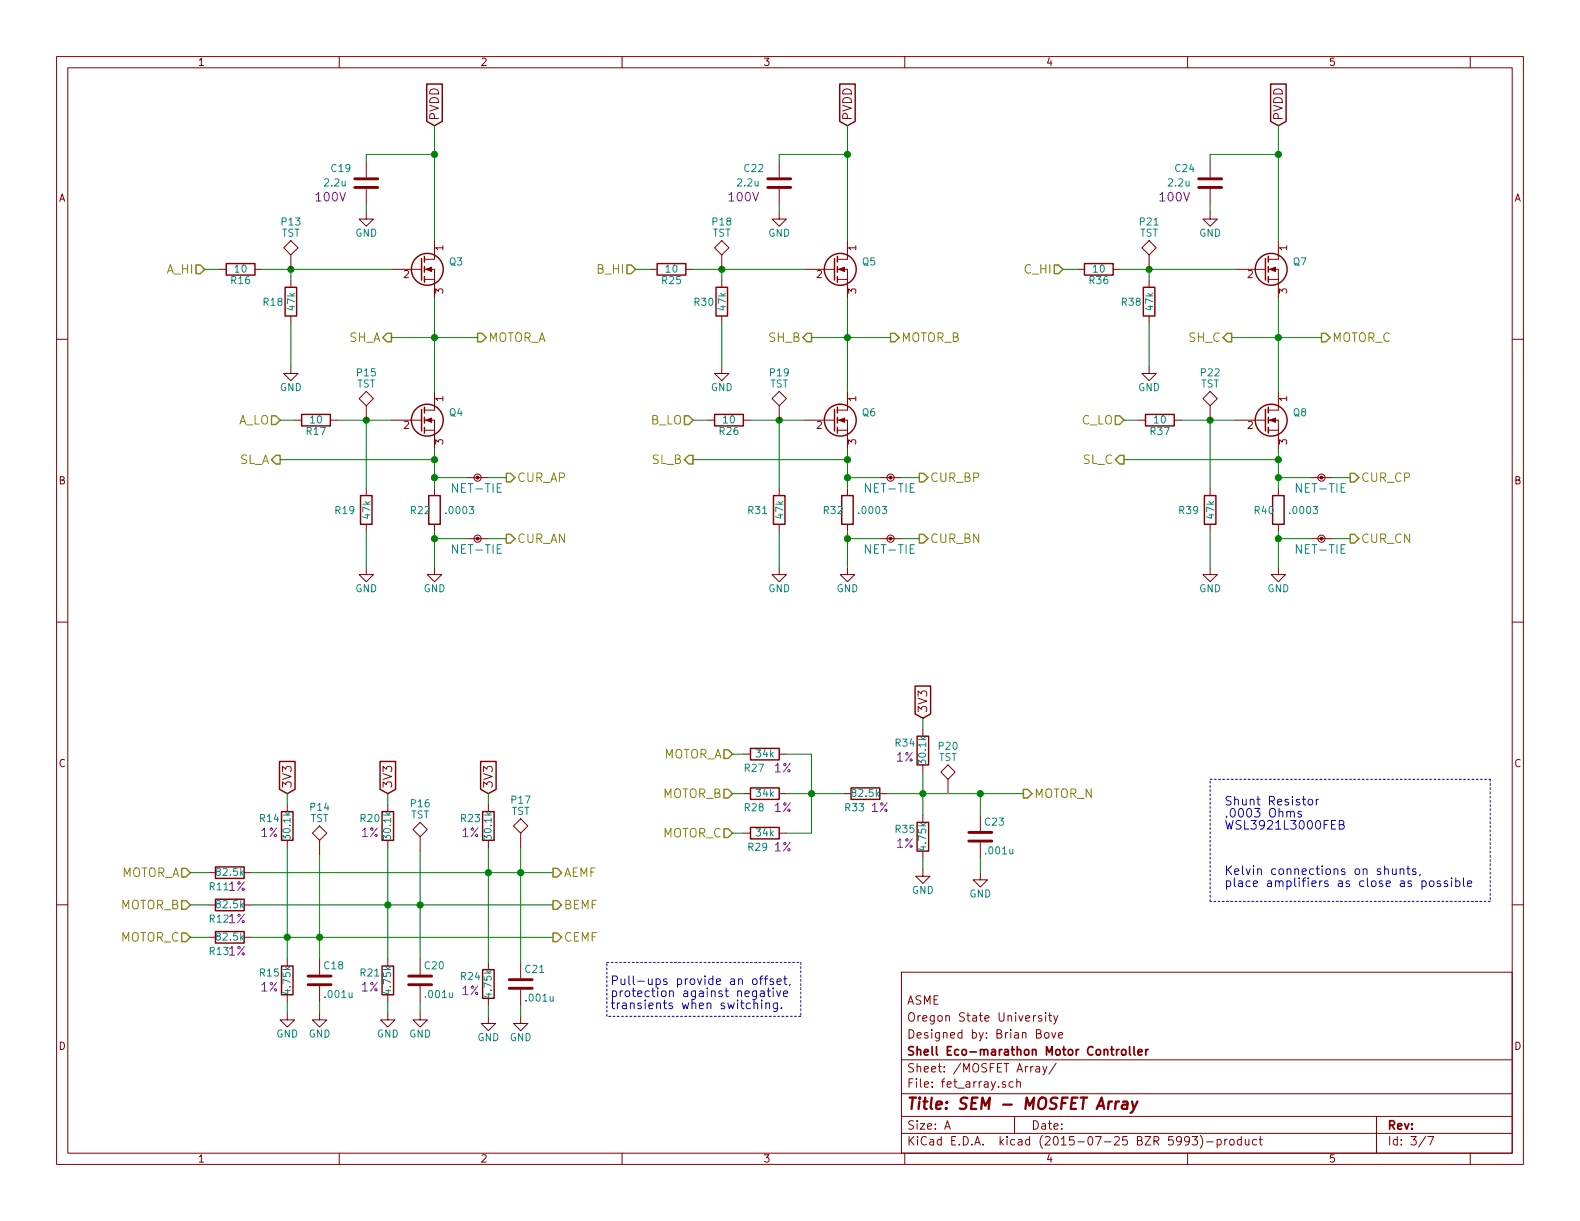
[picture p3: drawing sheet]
<svg xmlns="http://www.w3.org/2000/svg" width="279mm" height="216mm" viewBox="0 0 279 216" stroke-linecap="round" stroke-linejoin="round" font-family="sans-serif">
<g fill="none" stroke="#840000" stroke-width=".18">
<path d="M10 10h259.4v195.9h-259.4zM12 12h255.4v191.9h-255.4zM60 10v2M110 10v2M160 10v2M210 10v2M260 10v2M64.8 37.5v1.2h1.2l-1.2 1.3-1.3-1.3h1.3M64.8 28.6v2.8M64.8 33.4v2.8M137.8 37.5v1.2h1.3l-1.3 1.3-1.3-1.3h1.3M137.8 28.6v2.8"/>
<path d="M137.8 33.4v2.8M214 37.5v1.2h1.3l-1.3 1.3-1.3-1.3h1.3M214 28.6v2.8M214 33.4v2.8M10 60h2M38.7 47.6h1.3M45.1 47.6h1.3M50.2 43.8l1.2-1.3 1.3 1.3-1.3 1.3zM51.4 45.1v2.5M51.4 49.5v1.3M51.4 55.9v1.3M69.2 47.6h5.3"/>
<path d="M75.1 49.4h1.7M75.1 47.6h1.7v5.1M76.8 42.5v3.3h-1.7M114.9 47.6h1.3M121.3 47.6h1.3M126.4 43.8l1.2-1.3 1.3 1.3-1.3 1.3zM127.6 45.1v2.5M127.6 49.5v1.3M127.6 55.9v1.3M142.2 47.6h5.4M148.1 49.4h1.8M148.1 47.6h1.8v5.1"/>
<path d="M149.9 42.5v3.3h-1.8M190.5 47.6h1.3M196.8 47.6h1.3M203.2 42.5l1.3 1.3-1.3 1.3-1.3-1.3zM203.2 45.1v2.5M203.2 49.5v1.3M203.2 55.9v1.3M218.4 47.6h5.4M224.3 49.4h1.8M224.3 47.6h1.8v5.1M226.1 42.5v3.3h-1.8M267.4 60h2"/>
<path d="M51.4 64.8v1.2h1.3l-1.3 1.3-1.2-1.3h1.2M52.1 74.3h1.2M58.4 74.3h1.3M63.5 70.5l1.3-1.3 1.2 1.3-1.2 1.3zM64.8 71.8v2.5M69.2 74.3h5.3M75.1 74.3h1.7v5.1M75.1 76.1h1.7M76.8 69.2v3.3h-1.7M125.1 74.3h1.3M127.6 64.8v1.2h1.3l-1.3 1.3-1.2-1.3h1.2M131.4 74.3h1.3"/>
<path d="M136.5 70.5l1.3-1.3 1.3 1.3-1.3 1.3zM137.8 71.8v2.5M142.2 74.3h5.4M148.1 76.1h1.8M148.1 74.3h1.8v5.1M149.9 69.2v3.3h-1.8M201.3 74.3h1.3M203.2 64.8v1.2h1.3l-1.3 1.3-1.3-1.3h1.3M207.6 74.3h1.3M212.7 70.5l1.3-1.3 1.3 1.3-1.3 1.3zM214 71.8v2.5M218.4 74.3h5.4"/>
<path d="M224.3 76.1h1.8M224.3 74.3h1.8v5.1M226.1 69.2v3.3h-1.8M64.8 86.4v1.2M64.8 92.7v1.3M76.8 86.4v1.2M76.8 92.7v1.3M82.5 95.3h3.9M82.5 84.5h3.9M137.8 86.4v1.2M137.8 92.7v1.3M149.9 86.4v1.2"/>
<path d="M149.9 92.7v1.3M155.6 95.3h3.8M155.6 84.5h3.8M214 86.4v1.2M214 92.7v1.3M226.1 86.4v1.2M226.1 92.7v1.3M231.8 95.3h3.8M231.8 84.5h3.8M10 110h2M64.8 100.3v1.3h1.2l-1.2 1.3-1.3-1.3h1.3M76.8 100.3v1.3h1.3l-1.3 1.3-1.2-1.3h1.2"/>
<path d="M137.8 100.3v1.3h1.3l-1.3 1.3-1.3-1.3h1.3M149.9 100.3v1.3h1.2l-1.2 1.3-1.3-1.3h1.3M214 100.3v1.3h1.3l-1.3 1.3-1.3-1.3h1.3M226.1 100.3v1.3h1.2l-1.2 1.3-1.3-1.3h1.3M267.4 110h2M131.4 133.4h1.3M137.8 133.4h1.3M163.2 128.9v1.3M163.2 135.3v1.2M166.4 136.5l1.2-1.2 1.3 1.2-1.3 1.3zM167.6 137.8v2.5M10 160h2"/>
<path d="M36.8 154.3h1.3M43.2 154.3h1.2M50.8 142.2v1.3M50.8 148.6v1.3M55.2 147.3l1.3-1.2 1.3 1.2-1.3 1.3zM56.5 148.6v2.5M68.6 142.2v1.3M68.6 148.6v1.3M73 146.7l1.3-1.3 1.3 1.3-1.3 1.3zM74.3 148v2.5M86.4 142.2v1.3M86.4 148.6v1.3"/>
<path d="M90.8 146.1l1.3-1.3 1.2 1.3-1.2 1.2zM92.1 147.3v2.6M131.4 140.3h1.3M131.4 147.3h1.3M137.8 140.3h1.3M137.8 147.3h1.3M149.2 140.3h1.3M155.6 140.3h1.2M163.2 153.7v1.2h1.3l-1.3 1.3-1.3-1.3h1.3M163.2 144.1v1.3M163.2 150.5v1.3M173.4 154.3v1.3h1.2l-1.2 1.2-1.3-1.2h1.3"/>
<path d="M173.4 144.1v2.8M173.4 149v2.8M267.4 160h2M36.8 165.7h1.3M36.8 160h1.3M43.2 165.7h1.2M43.2 160h1.2M50.8 179.1v1.2h1.3l-1.3 1.3-1.3-1.3h1.3M50.8 169.5v1.3M50.8 175.9v1.3M56.5 179.1v1.2h1.3l-1.3 1.3-1.3-1.3h1.3M56.5 169.5v2.8"/>
<path d="M56.5 174.4v2.8M68.6 179.1v1.2h1.2l-1.2 1.3-1.3-1.3h1.3M68.6 169.5v1.3M68.6 175.9v1.3M74.3 179.1v1.2h1.3l-1.3 1.3-1.3-1.3h1.3M74.3 169.5v2.8M74.3 174.4v2.8M86.4 179.7v1.3h1.2l-1.2 1.2-1.3-1.2h1.3M86.4 170.2v1.3M86.4 176.5v1.3M92.1 179.7v1.3h1.2l-1.2 1.2-1.3-1.2h1.3M92.1 170.2v2.8"/>
<path d="M92.1 175v2.8M159.4 171.9h108v32h-108zM184.2 179.7a.37 .37 0 0 0-.6 .1l.1 .2 .5 .1 .1 .2-.3 .3-.4-.1M184.9 179.1v.1M184.9 179.6v1M185.4 179.6h.6M185.6 179.1v1.3l.4 .2M186.3 179.6l.4 1M187.1 179.6l-.5 1.3-.3 .2M159.4 197.4h108M159.4 193.4h108M159.4 187.4h108"/>
<path d="M167.1 199.7l.4-1.5 .5 1.5M167.2 199.2h.7M177.8 191.3a.37 .37 0 0 0-.6 .2l.1 .2 .5 .1 .1 .2-.3 .3-.4-.1M179.1 191.3h-.4l-.3 .2 .1 .6 .2 .2 .4-.1M179.4 197.4v3M179.8 191.4l.2-.1h.4v1M179.8 190.8v1.5M183.2 188.6h.6v1M183.3 182.8h.5l.2-.1 .1-.4-.3-.2h-.5v1.5h.6l.2-.3a.41 .41 0 0 0-.3-.5M183.8 188.9l-.4 .1-.3 .2 .3 .4 .4-.1M184.4 188.6l.4 1M184.8 182.7l.2-.1 .4 .1 .1 .6-.1 .2-.4 .1-.2-.2z"/>
<path d="M185.1 188.6l-.5 1.3-.2 .2M186 182.6l.3 1 .4-1M186.8 188l-1.3 1.9M187.2 183.1l.7-.2v-.2l-.5-.1-.2 .2 .1 .7h.6M243.4 197.4v6.5M60 203.9v2M110 203.9v2M159.4 200.4h108M160 203.9v2M210 203.9v2M210.3 201.6l-.2 .3h-.3l-.3-.3v-.4l.1-.2h.5l.2 .1a1.19 1.19 0 0 1-.2 1.3l-.5 .1M210.8 201h1l-.5 .5 .4 .2v.6l-.2 .2-.7-.2"/>
<path d="M212.2 200.8a1.71 1.71 0 0 1 0 2.2M213.4 201.9h1.1M215.2 201.5h.5l.3 .3-.2 .6h-.6M215.2 201.5v1.5M216.6 201.5v1M217 201.5l-.4 .3M217.5 201.6l.2-.1 .5 .1v.6l-.1 .2-.4 .1-.2-.2zM219.5 201.5h-.4l-.3 .3 .1 .5 .2 .2 .4-.1M219.5 201v1.5M220.2 201.5l.1 .9 .3 .1 .3-.2M220.9 201.5v1M222.2 201.5h-.4l-.3 .3 .1 .5 .2 .2 .4-.1"/>
<path d="M222.7 201.5h.5M222.9 201v1.3l.3 .2M252.1 200.9l-1.2 1.9M252.5 201h1l-.6 1.5M260 203.9v2"/>
<circle cx="84.5" cy="95.2" r=".63"/>
<circle cx="84.5" cy="84.5" r=".63"/>
<circle cx="84.5" cy="95.2" r=".15"/>
<circle cx="84.5" cy="84.4" r=".15"/>
<circle cx="84.5" cy="84.5" r=".25"/>
<circle cx="84.5" cy="95.2" r=".25"/>
<circle cx="84.5" cy="84.4" r=".08"/>
<circle cx="84.5" cy="95.2" r=".08"/>
<circle cx="157.5" cy="95.2" r=".63"/>
<circle cx="157.5" cy="84.5" r=".63"/>
<circle cx="157.5" cy="84.4" r=".15"/>
<circle cx="157.5" cy="95.2" r=".15"/>
<circle cx="157.5" cy="95.2" r=".25"/>
<circle cx="157.5" cy="84.5" r=".25"/>
<circle cx="157.5" cy="95.2" r=".08"/>
<circle cx="157.5" cy="84.4" r=".08"/>
<circle cx="233.7" cy="84.5" r=".63"/>
<circle cx="233.7" cy="95.2" r=".63"/>
<circle cx="233.7" cy="95.2" r=".15"/>
<circle cx="233.7" cy="84.4" r=".15"/>
<circle cx="233.7" cy="95.2" r=".25"/>
<circle cx="233.7" cy="84.5" r=".25"/>
<circle cx="233.7" cy="95.2" r=".08"/>
<circle cx="233.7" cy="84.4" r=".08"/>
</g>
<path d="M197.9 194.8a.54 .54 0 0 0-.6 .3M198.6 194.8h.7v1.3M199.4 195.2l-.7 .1a.4 .4 0 0 0-.3 .4 .4 .4 0 0 0 .2 .4l.7-.1M200.2 194.8l.3 1.3M201.1 194.8l-.8 1.8-.4 .2" fill="none" stroke="#840000" stroke-width=".41"/>
<path d="M197.9 185.6l-.4 .3M198.4 185.7l.2-.1 .4 .1 .1 .6-.1 .2-.4 .1-.2-.2zM199.7 185.1v1.3l.2 .2M200.5 185.1v1.3l.2 .2M201.2 186.1l.8-.2-.1-.3h-.4l-.3 .2 .1 .7h.6M202.6 185.6v1M203 185.6l-.4 .3" fill="none" stroke="#840000" stroke-width=".3"/>
<g fill="none" stroke="#840000" stroke-width=".25">
<path d="M75.5 14.9h2.7v6.6l-1.4 .7-1.3-.7zM148.5 14.9h2.7v6.6l-1.3 .7-1.4-.7zM224.7 14.9h2.7v6.6l-1.3 .7-1.4-.7zM40 46.6h5.1v2h-5.1zM50.4 50.8h2.1v5.1h-2.1zM74.5 45.7v3.8M75.1 45.3v1.1M75.1 47.1v1M75.1 48.9v1M116.2 46.6h5.1v2h-5.1zM126.6 50.8h2.1v5.1h-2.1zM147.6 45.7v3.8"/>
<path d="M148.1 45.3v1.1M148.1 47.1v1M148.1 48.9v1M191.8 46.6h5v2h-5zM202.2 50.8h2v5.1h-2zM223.8 45.7v3.8M224.3 45.3v1.1M224.3 47.1v1M224.3 48.9v1M53.3 73.3h5.1v2h-5.1zM74.5 72.4v3.8M75.1 72v1"/>
<path d="M75.1 73.8v1M75.1 75.6v1M126.4 73.3h5v2h-5zM147.6 72.4v3.8M148.1 72v1M148.1 73.8v1M148.1 75.6v1M202.6 73.3h5v2h-5zM223.8 72.4v3.8M224.3 72v1M224.3 73.8v1M224.3 75.6v1"/>
<path d="M63.8 87.6h2v5.1h-2zM75.8 87.6h2.1v5.1h-2.1zM136.8 87.6h2v5.1h-2zM148.8 87.6h2.1v5.1h-2.1zM213 87.6h2v5.1h-2zM225 87.6h2.1v5.1h-2.1zM49.4 134.6h2.8v5l-1.4 .7-1.4-.7zM67.2 134.6h2.8v5l-1.4 .7-1.4-.7zM85 134.6h2.7v5l-1.3 .7-1.4-.7zM132.7 132.3h5.1v2.1h-5.1zM132.7 139.3h5.1v2.1h-5.1zM150.5 139.3h5.1v2.1h-5.1z"/>
<path d="M161.8 121.3h2.8v4.9l-1.4 .8-1.4-.8zM162.2 130.2h2v5.1h-2zM38.1 159h5.1v2h-5.1zM38.1 153.3h5.1v2h-5.1zM49.8 143.5h2v5.1h-2zM67.6 143.5h2v5.1h-2zM85.3 143.5h2.1v5.1h-2.1zM132.7 146.3h5.1v2h-5.1zM162.2 145.4h2v5.1h-2zM38.1 164.7h5.1v2.1h-5.1zM49.8 170.8h2v5.1h-2zM67.6 170.8h2v5.1h-2z"/>
<path d="M85.3 171.5h2.1v5h-2.1z"/>
<circle cx="75.6" cy="47.6" r="2.82"/>
<circle cx="148.6" cy="47.6" r="2.82"/>
<circle cx="224.8" cy="47.6" r="2.82"/>
<circle cx="75.6" cy="74.3" r="2.82"/>
<circle cx="148.6" cy="74.3" r="2.82"/>
<circle cx="224.8" cy="74.3" r="2.82"/>
</g>
<g fill="#840000" stroke="#840000" stroke-width=".18">
<path d="M75.3 47.6l1-.4v.8z"/>
<path d="M75.3 74.3l1-.4v.8z"/>
<path d="M148.3 47.6l1.1-.4v.8z"/>
<path d="M148.3 74.3l1.1-.4v.8z"/>
<path d="M224.5 47.6l1.1-.4v.8z"/>
<path d="M224.5 74.3l1.1-.4v.8z"/>
</g>
<g fill="none" stroke="#848400" stroke-width=".25">
<path d="M34.7 46.9h.7l.8 .7-.8 .8h-.7zM68.5 58.9h.7v1.6h-.7l-.8-.8zM84.5 58.9h.7l.8 .8-.8 .8h-.7zM110.9 46.9h.7l.8 .7-.8 .8h-.7zM142.7 58.9h.8v1.6h-.8l-.7-.8zM157.5 58.9h.7l.8 .8-.8 .8h-.7zM186.4 46.9h.8l.8 .7-.8 .8h-.8zM217 58.9h.8v1.6h-.8l-.7-.8zM233.7 58.9h.7l.8 .8-.8 .8h-.7zM48 73.5h.8l.7 .8-.7 .8h-.8zM121 73.5h.8l.8 .8-.8 .8h-.8zM197.2 73.5h.8l.8 .8-.8 .8h-.8z"/>
<path d="M48.8 80.5h.7v1.5h-.7l-.8-.7zM89.5 94.5h.8l.8 .8-.8 .7h-.8zM89.5 83.7h.8l.8 .8-.8 .7h-.8zM121.8 80.5h.8v1.5h-.8l-.8-.7zM162.6 94.5h.7l.8 .8-.8 .7h-.7zM162.6 83.7h.7l.8 .8-.8 .7h-.7zM198 80.5h.8v1.5h-.8l-.8-.7zM238.8 94.5h.7l.8 .8-.8 .7h-.7zM238.8 83.7h.7l.8 .8-.8 .7h-.7zM128 132.6h.8l.7 .8-.7 .7h-.8zM128 139.6h.8l.7 .7-.7 .8h-.8zM181 139.6h.7l.8 .7-.8 .8h-.7z"/>
<path d="M32.1 153.5h.8l.8 .8-.8 .8h-.8zM32.1 159.3h.8l.8 .7-.8 .8h-.8zM97.8 153.5h.8l.7 .8-.7 .8h-.8zM97.8 159.3h.8l.7 .7-.7 .8h-.8zM128 146.6h.8l.7 .7-.7 .8h-.8zM32.1 165h.8l.8 .7-.8 .8h-.8zM97.8 165h.8l.7 .7-.7 .8h-.8z"/>
</g>
<g fill="none" stroke="#0000c2" stroke-width=".18">
<path d="M228.2 143.7a.35 .35 0 0 1 .3-.3 .35 .35 0 0 1 .4 .3v.8M230.1 143.5h-.4l-.2 .2 .1 .2 .5 .1v.4h-.6M231.4 141.5l.2-.2 .5 .2v.6l-.1 .2h-.4l-.2-.1zM232.8 141.3v1M233.2 141.3l-.3 .1-.1 .2M236.8 145.8l.7-.1 .1-.2v-.3l-.3-.1h-.5v1.5h.6l.3-.3v-.2l-.4-.3M244.9 153.8v-.1a.36 .36 0 0 1 .6 .1v.8M246.2 153.6v.8a.38 .38 0 0 0 .7 .1M246.9 153.6v1M247.6 153.8l.1-.1a.36 .36 0 0 1 .6 .1v.8M247.6 153.6v1M248.8 153.6h.6"/>
<path d="M249 153.1v1.3l.4 .2M250.3 153.7l-.3-.1-.2 .2v.3l.5 .1v.4h-.5M251.5 155.8a.48 .48 0 0 1 .6 .1v.7a.48 .48 0 0 1-.6 .1M252.8 155.9l.3-.1 .4 .1 .1 .6-.2 .2-.3 .1-.3-.2zM254.7 155.8h-.3l-.3 .2 .1 .2 .5 .1v.4h-.6M256 155.8h-.4l-.2 .2v.2l.6 .1v.4h-.6M256.7 155.2v.2M256.7 155.8v1M257.4 155.8a.48 .48 0 0 1 .7 .1v.7a.48 .48 0 0 1-.7 .1M257.4 155.2v1.6M258.8 155.2v1.4l.2 .2M259.5 156.3l.7-.2v-.3h-.5l-.2 .2 .1 .7h.6"/>
<path d="M133.1 173.2l.3-.1 .4 .1 .1 .6-.2 .2-.3 .1-.3-.2zM133.3 177.5l.1-.1a.36 .36 0 0 1 .6 .2v.8M133.3 176.8v1.6M134.3 173.1h.6M134.5 175.3h.6l.1 .9M134.7 176.8v.2M134.7 177.3v1.1M134.9 172.6h-.3l-.1 .2v1.3M135.2 175.6h-.6a.3 .3 0 0 0-.2 .3 .3 .3 0 0 0 .2 .3l.6-.1M135.2 173.1h.6M135.4 177.5l.1-.1a.36 .36 0 0 1 .6 .2v.8M135.4 177.3v1.1"/>
<path d="M135.7 175.2h.5M135.8 172.6h-.3l-.1 .2v1.3M135.9 174.7v1.3l.3 .2M136.7 174.7v.2M136.7 175.2v1M136.8 173.2l-.4-.1-.2 .2v.2l.6 .2v.3h-.6M137.3 175.2l.4 1 .3-1M137.4 173.6l.8-.2-.1-.2-.5-.1-.2 .2 .1 .7h.6M137.5 177.3v1.3l-.3 .3-.4-.1M137.5 177.4a.48 .48 0 0 0-.7 .1v.7a.48 .48 0 0 0 .7 .1M138.2 178.2v.2M138.6 175.7l.7-.1-.1-.3-.4-.1-.2 .2v.7h.6"/>
<path d="M138.6 173.1h.6M138.8 172.6v1.3l.4 .2M139.7 174l-.1 .3"/>
</g>
<g fill="none" stroke="#840000" stroke-width=".51">
<path d="M62.7 33.1h4.1M62.7 31.6h4.1M135.8 33.1h4M135.8 31.6h4M212 33.1h4M212 31.6h4M171.3 148.7h4.1M171.3 147.2h4.1M54.5 174.1h4M54.5 172.6h4M72.3 174.1h4M72.3 172.6h4"/>
<path d="M90 174.8h4.1M90 173.2h4.1"/>
</g>
<g fill="none" stroke="#008400" stroke-width=".18">
<path d="M64.8 36.2v1.3M76.8 22.2v20.3M76.8 27.3h-12v1.3M137.8 36.2v1.3M149.9 22.2v20.3M149.9 27.3h-12.1v1.3M214 36.2v1.3M226.1 22.2v20.3M226.1 27.3h-12.1v1.3M36.2 47.6h2.5M46.4 47.6h22.8M51.4 47.6v1.9"/>
<path d="M51.4 57.2v7.6M69.2 59.7h15.3M76.8 52.7v16.5M112.4 47.6h2.5M122.6 47.6h19.6M127.6 47.6v1.9M127.6 57.2v7.6M143.5 59.7h14M149.9 52.7v16.5M188 47.6h2.5M198.1 47.6h20.3M203.2 47.6v1.9"/>
<path d="M203.2 57.2v7.6M217.8 59.7h15.9M226.1 52.7v16.5M49.5 74.3h2.6M59.7 74.3h9.5M64.8 74.3v12.1M76.8 79.4v7M122.6 74.3h2.5M132.7 74.3h9.5M137.8 74.3v12.1M149.9 79.4v7M198.8 74.3h2.5"/>
<path d="M208.9 74.3h9.5M214 74.3v12.1M226.1 79.4v7M49.5 81.3h27.3M64.8 94v6.3M76.8 94v6.3M76.8 95.3h5.7M76.8 84.5h5.7M86.4 95.3h3.1M86.4 84.5h3.1M122.6 81.3h27.3M137.8 94v6.3"/>
<path d="M149.9 95.3h5.7M149.9 84.5h5.7M149.9 94v6.3M159.4 95.3h3.2M159.4 84.5h3.2M198.8 81.3h27.3M214 94v6.3M226.1 95.3h5.7M226.1 84.5h5.7M226.1 94v6.3M235.6 95.3h3.2M235.6 84.5h3.2"/>
<path d="M129.5 133.4h1.9M139.1 133.4h4.4v13.9h-4.4M163.2 127v1.9M163.2 136.5v7.6M33.7 154.3h3.1M44.4 154.3h53.4M50.8 140.3v1.9M50.8 149.9v19.6M56.5 151.1v18.4M68.6 140.3v1.9M68.6 149.9v19.6M74.3 150.5v19"/>
<path d="M86.4 140.3v1.9M86.4 149.9v20.3M92.1 149.9v20.3M129.5 147.3h1.9M129.5 140.3h1.9M139.1 140.3h10.1M156.8 140.3h24.2M163.2 151.8v1.9M173.4 140.3v3.8M173.4 151.8v2.5M33.7 165.7h3.1M33.7 160h3.1"/>
<path d="M44.4 165.7h53.4M44.4 160h53.4M50.8 177.2v1.9M56.5 177.2v1.9M68.6 177.2v1.9M74.3 177.2v1.9M86.4 177.8v1.9M92.1 177.8v1.9"/>
</g>
<g fill="#008400" stroke="#008400" stroke-width=".25">
<circle cx="76.8" cy="27.3" r=".51"/>
<circle cx="76.8" cy="95.3" r=".51"/>
<circle cx="76.8" cy="84.5" r=".51"/>
<circle cx="76.8" cy="81.3" r=".51"/>
<circle cx="64.8" cy="74.3" r=".51"/>
<circle cx="76.8" cy="59.7" r=".51"/>
<circle cx="51.4" cy="47.6" r=".51"/>
<circle cx="149.9" cy="27.3" r=".51"/>
<circle cx="149.9" cy="95.3" r=".51"/>
<circle cx="149.9" cy="84.5" r=".51"/>
<circle cx="149.9" cy="81.3" r=".51"/>
<circle cx="137.8" cy="74.3" r=".51"/>
<circle cx="149.9" cy="59.7" r=".51"/>
<circle cx="127.6" cy="47.6" r=".51"/>
<circle cx="226.1" cy="27.3" r=".51"/>
<circle cx="226.1" cy="95.3" r=".51"/>
<circle cx="226.1" cy="84.5" r=".51"/>
<circle cx="226.1" cy="81.3" r=".51"/>
<circle cx="214" cy="74.3" r=".51"/>
<circle cx="226.1" cy="59.7" r=".51"/>
<circle cx="203.2" cy="47.6" r=".51"/>
<circle cx="143.5" cy="140.3" r=".51"/>
<circle cx="163.2" cy="140.3" r=".51"/>
<circle cx="173.4" cy="140.3" r=".51"/>
<circle cx="50.8" cy="165.7" r=".51"/>
<circle cx="56.5" cy="165.7" r=".51"/>
<circle cx="68.6" cy="160" r=".51"/>
<circle cx="86.4" cy="154.3" r=".51"/>
<circle cx="92.1" cy="154.3" r=".51"/>
<circle cx="74.3" cy="160" r=".51"/>
</g>
<path d="M214 137.8h49.5M263.5 137.8v21.6M214 159.4v-21.6M263.5 159.4h-49.5M107.3 170.2h34.3M107.3 179.7v-9.5M141.6 170.2v9.5M141.6 179.7h-34.3" fill="none" stroke="#0000c2" stroke-width=".18" stroke-dasharray=".3 .4"/>
<text font-size="2.8" fill="#840000" x="160.4" y="196.2">Title: SEM - MOSFET Array</text>
<g font-size="2.1" fill="#840000">
<text x="77.6" y="21.3" transform="rotate(-90 77.6 21.3)">PVDD</text>
<text x="150.6" y="21.3" transform="rotate(-90 150.6 21.3)">PVDD</text>
<text x="226.8" y="21.3" transform="rotate(-90 226.8 21.3)">PVDD</text>
<text x="164" y="126.1" transform="rotate(-90 164 126.1)">3V3</text>
<text x="51.6" y="139.4" transform="rotate(-90 51.6 139.4)">3V3</text>
<text x="69.3" y="139.4" transform="rotate(-90 69.3 139.4)">3V3</text>
<text x="87.1" y="139.4" transform="rotate(-90 87.1 139.4)">3V3</text>
<text x="160.4" y="177.6">ASME</text>
<text x="160.4" y="183.6">Designed by: Brian Bove</text>
<text x="160.4" y="180.6">Oregon State University</text>
<text x="160.4" y="189.6">Sheet: /MOSFET Array/</text>
<text x="160.4" y="186.6">Shell Eco-marathon Motor Controller</text>
<text x="160.4" y="192.3">File: fet_array.sch</text>
<text x="160.4" y="202.5">KiCad E.D.A. kicad (2015-07-25 BZR 5993)-product</text>
<text x="160.4" y="199.7">Size: A</text>
<text x="182.4" y="199.7">Date:</text>
<text x="245.4" y="199.7">Rev:</text>
<text x="245.4" y="202.5">Id: 3/7</text>
</g>
<g font-size="2.1" fill="#840084">
<text x="56" y="35.6">100V</text>
<text x="129" y="35.6">100V</text>
<text x="205.2" y="35.6">100V</text>
<text x="136.9" y="136.6">1%</text>
<text x="158.5" y="134.7">1%</text>
<text x="136.9" y="143.6">1%</text>
<text x="154.1" y="143.6">1%</text>
<text x="46.1" y="148">1%</text>
<text x="63.9" y="148">1%</text>
<text x="81.7" y="148">1%</text>
<text x="158.5" y="149.9">1%</text>
<text x="136.9" y="150.5">1%</text>
<text x="40.4" y="157.5">1%</text>
<text x="40.4" y="163.2">1%</text>
<text x="40.4" y="169">1%</text>
<text x="46.1" y="175.3">1%</text>
<text x="63.9" y="175.3">1%</text>
<text x="81.7" y="175.9">1%</text>
</g>
<g font-size="2.1" fill="#848400">
<text x="29.4" y="48.4">A_HI</text>
<text x="105.6" y="48.4">B_HI</text>
<text x="181.2" y="48.4">C_HI</text>
<text x="61.6" y="60.5">SH_A</text>
<text x="86.4" y="60.5">MOTOR_A</text>
<text x="135.9" y="60.5">SH_B</text>
<text x="159.4" y="60.5">MOTOR_B</text>
<text x="210.2" y="60.5">SH_C</text>
<text x="235.6" y="60.5">MOTOR_C</text>
<text x="41.9" y="75.1">A_LO</text>
<text x="115" y="75.1">B_LO</text>
<text x="191.2" y="75.1">C_LO</text>
<text x="42.2" y="82">SL_A</text>
<text x="115.2" y="82">SL_B</text>
<text x="191.4" y="82">SL_C</text>
<text x="91.5" y="85.2">CUR_AP</text>
<text x="164.5" y="85.2">CUR_BP</text>
<text x="240.7" y="85.2">CUR_CP</text>
<text x="91.5" y="96">CUR_AN</text>
<text x="164.5" y="96">CUR_BN</text>
<text x="240.7" y="96">CUR_CN</text>
<text x="117" y="134.1">MOTOR_A</text>
<text x="117" y="141.1">MOTOR_B</text>
<text x="182.9" y="141.1">MOTOR_N</text>
<text x="117" y="148.1">MOTOR_C</text>
<text x="21.1" y="155.1">MOTOR_A</text>
<text x="99.7" y="155.1">AEMF</text>
<text x="21.1" y="160.8">MOTOR_B</text>
<text x="99.7" y="160.8">BEMF</text>
<text x="21.1" y="166.5">MOTOR_C</text>
<text x="99.7" y="166.5">CEMF</text>
</g>
<g font-size="2.1" fill="#008484">
<text x="80.2" y="87.1">NET-TIE</text>
<text x="153.2" y="87.1">NET-TIE</text>
<text x="229.4" y="87.1">NET-TIE</text>
<text x="80.2" y="97.9">NET-TIE</text>
<text x="153.2" y="97.9">NET-TIE</text>
<text x="229.4" y="97.9">NET-TIE</text>
</g>
<g font-size="2.1" fill="#0000c2">
<text x="216.5" y="142.4">Shunt Resistor</text>
<text x="216.5" y="144.6">.0003 Ohms</text>
<text x="216.5" y="146.7">WSL3921L3000FEB</text>
<text x="216.5" y="154.7">Kelvin connections on shunts,</text>
<text x="216.5" y="156.8">place amplifiers as close as possible</text>
<text x="107.9" y="174.2">Pull-ups provide an offset,</text>
<text x="107.9" y="176.3">protection against negative</text>
<text x="107.9" y="178.4">transients when switching.</text>
</g>
<g font-size="1.8" fill="#840000">
<text x="35" y="11.6">1</text>
<text x="85" y="11.6">2</text>
<text x="135" y="11.6">3</text>
<text x="185" y="11.6">4</text>
<text x="235" y="11.6">5</text>
<text x="10.4" y="35.6">A</text>
<text x="267.8" y="35.6">A</text>
<text x="78.4" y="44.3" transform="rotate(-90 78.4 44.3)">1</text>
<text x="151.4" y="44.3" transform="rotate(-90 151.4 44.3)">1</text>
<text x="227.6" y="44.3" transform="rotate(-90 227.6 44.3)">1</text>
<text x="71.4" y="49.1">2</text>
<text x="78.4" y="51.9" transform="rotate(-90 78.4 51.9)">3</text>
<text x="144.4" y="49.1">2</text>
<text x="151.4" y="51.9" transform="rotate(-90 151.4 51.9)">3</text>
<text x="220.6" y="49.1">2</text>
<text x="227.6" y="51.9" transform="rotate(-90 227.6 51.9)">3</text>
<text x="78.4" y="71" transform="rotate(-90 78.4 71)">1</text>
<text x="151.4" y="71" transform="rotate(-90 151.4 71)">1</text>
<text x="227.6" y="71" transform="rotate(-90 227.6 71)">1</text>
<text x="71.4" y="75.8">2</text>
<text x="144.4" y="75.8">2</text>
<text x="220.6" y="75.8">2</text>
<text x="78.4" y="78.6" transform="rotate(-90 78.4 78.6)">3</text>
<text x="151.4" y="78.6" transform="rotate(-90 151.4 78.6)">3</text>
<text x="227.6" y="78.6" transform="rotate(-90 227.6 78.6)">3</text>
<text x="10.4" y="85.6">B</text>
<text x="267.8" y="85.6">B</text>
<text x="10.4" y="135.6">C</text>
<text x="267.8" y="135.6">C</text>
<text x="10.4" y="185.6">D</text>
<text x="267.8" y="185.6">D</text>
<text x="35" y="205.5">1</text>
<text x="85" y="205.5">2</text>
<text x="135" y="205.5">3</text>
<text x="185" y="205.5">4</text>
<text x="235" y="205.5">5</text>
</g>
<g font-size="1.8" fill="#008484">
<text x="57.5" y="32.9">2.2u</text>
<text x="58.6" y="30.4">C19</text>
<text x="130.5" y="32.9">2.2u</text>
<text x="131.7" y="30.4">C22</text>
<text x="206.7" y="32.9">2.2u</text>
<text x="207.9" y="30.4">C24</text>
<text x="49.8" y="41.8">TST</text>
<text x="49.9" y="39.9">P13</text>
<text x="62.8" y="41.8">GND</text>
<text x="126" y="41.8">TST</text>
<text x="126.1" y="39.9">P18</text>
<text x="135.8" y="41.8">GND</text>
<text x="201.5" y="41.8">TST</text>
<text x="201.6" y="39.9">P21</text>
<text x="212" y="41.8">GND</text>
<text x="79.5" y="46.9">Q3</text>
<text x="152.5" y="46.9">Q5</text>
<text x="228.7" y="46.9">Q7</text>
<text x="40.9" y="50.2">R16</text>
<text x="41.6" y="48.2">10</text>
<text x="117.1" y="50.2">R25</text>
<text x="117.8" y="48.2">10</text>
<text x="192.7" y="50.2">R36</text>
<text x="193.3" y="48.2">10</text>
<text x="46.6" y="54.1">R18</text>
<text x="52.1" y="54.8" transform="rotate(-90 52.1 54.8)">47k</text>
<text x="122.8" y="54.1">R30</text>
<text x="128.3" y="54.8" transform="rotate(-90 128.3 54.8)">47k</text>
<text x="198.4" y="54.1">R38</text>
<text x="203.9" y="54.8" transform="rotate(-90 203.9 54.8)">47k</text>
<text x="49.5" y="69.1">GND</text>
<text x="63.1" y="68.5">TST</text>
<text x="63.2" y="66.5">P15</text>
<text x="125.7" y="69.1">GND</text>
<text x="136.1" y="68.5">TST</text>
<text x="136.2" y="66.5">P19</text>
<text x="201.2" y="69.1">GND</text>
<text x="212.3" y="68.5">TST</text>
<text x="212.4" y="66.5">P22</text>
<text x="54.3" y="76.9">R17</text>
<text x="54.9" y="74.9">10</text>
<text x="79.5" y="73.6">Q4</text>
<text x="127.3" y="76.9">R26</text>
<text x="127.9" y="74.9">10</text>
<text x="152.5" y="73.6">Q6</text>
<text x="203.5" y="76.9">R37</text>
<text x="204.1" y="74.9">10</text>
<text x="228.7" y="73.6">Q8</text>
<text x="59.3" y="90.9">R19</text>
<text x="65.5" y="91.6" transform="rotate(-90 65.5 91.6)">47k</text>
<text x="72.7" y="90.9">R22</text>
<text x="79.1" y="90.9">.0003</text>
<text x="132.4" y="90.9">R31</text>
<text x="138.5" y="91.6" transform="rotate(-90 138.5 91.6)">47k</text>
<text x="145.7" y="90.9">R32</text>
<text x="152.1" y="90.9">.0003</text>
<text x="208.6" y="90.9">R39</text>
<text x="214.7" y="91.6" transform="rotate(-90 214.7 91.6)">47k</text>
<text x="221.9" y="90.9">R40</text>
<text x="228.3" y="90.9">.0003</text>
<text x="62.8" y="104.7">GND</text>
<text x="74.9" y="104.7">GND</text>
<text x="135.8" y="104.7">GND</text>
<text x="147.9" y="104.7">GND</text>
<text x="212" y="104.7">GND</text>
<text x="224.1" y="104.7">GND</text>
<text x="131.7" y="136.4">R27</text>
<text x="133.8" y="133.9">34k</text>
<text x="158.4" y="132">R34</text>
<text x="163.8" y="134.9" transform="rotate(-90 163.8 134.9)">30.1k</text>
<text x="166" y="134.5">TST</text>
<text x="166.1" y="132.6">P20</text>
<text x="54.9" y="143.4">P14</text>
<text x="72.7" y="142.7">P16</text>
<text x="90.5" y="142.1">P17</text>
<text x="131.7" y="143.4">R28</text>
<text x="133.8" y="140.9">34k</text>
<text x="149.5" y="143.4">R33</text>
<text x="150.8" y="140.9">82.5k</text>
<text x="46" y="145.3">R14</text>
<text x="51.4" y="148.3" transform="rotate(-90 51.4 148.3)">30.1k</text>
<text x="54.8" y="145.3">TST</text>
<text x="63.8" y="145.3">R20</text>
<text x="69.1" y="148.3" transform="rotate(-90 69.1 148.3)">30.1k</text>
<text x="72.6" y="144.7">TST</text>
<text x="81.6" y="145.3">R23</text>
<text x="86.9" y="148.3" transform="rotate(-90 86.9 148.3)">30.1k</text>
<text x="90.4" y="144.1">TST</text>
<text x="133.8" y="147.9">34k</text>
<text x="158.4" y="147.2">R35</text>
<text x="174.2" y="146">C23</text>
<text x="38.4" y="154.9">82.5k</text>
<text x="132.4" y="150.4">R29</text>
<text x="163.8" y="150.2" transform="rotate(-90 163.8 150.2)">4.75k</text>
<text x="174.4" y="151.1">.001u</text>
<text x="37.1" y="157.4">R11</text>
<text x="38.4" y="160.6">82.5k</text>
<text x="161.2" y="158">GND</text>
<text x="171.4" y="158.7">GND</text>
<text x="37.1" y="163.1">R12</text>
<text x="38.4" y="166.3">82.5k</text>
<text x="37.1" y="168.8">R13</text>
<text x="46" y="172.6">R15</text>
<text x="57.4" y="171.4">C18</text>
<text x="63.8" y="172.6">R21</text>
<text x="75.2" y="171.4">C20</text>
<text x="81.6" y="173.3">R24</text>
<text x="92.9" y="172">C21</text>
<text x="51.4" y="175.6" transform="rotate(-90 51.4 175.6)">4.75k</text>
<text x="57.6" y="176.5">.001u</text>
<text x="69.1" y="175.6" transform="rotate(-90 69.1 175.6)">4.75k</text>
<text x="75.4" y="176.5">.001u</text>
<text x="86.9" y="176.2" transform="rotate(-90 86.9 176.2)">4.75k</text>
<text x="93.1" y="177.1">.001u</text>
<text x="48.8" y="183.4">GND</text>
<text x="54.6" y="183.4">GND</text>
<text x="66.6" y="183.4">GND</text>
<text x="72.3" y="183.4">GND</text>
<text x="84.4" y="184.1">GND</text>
<text x="90.1" y="184.1">GND</text>
</g>
</svg>
